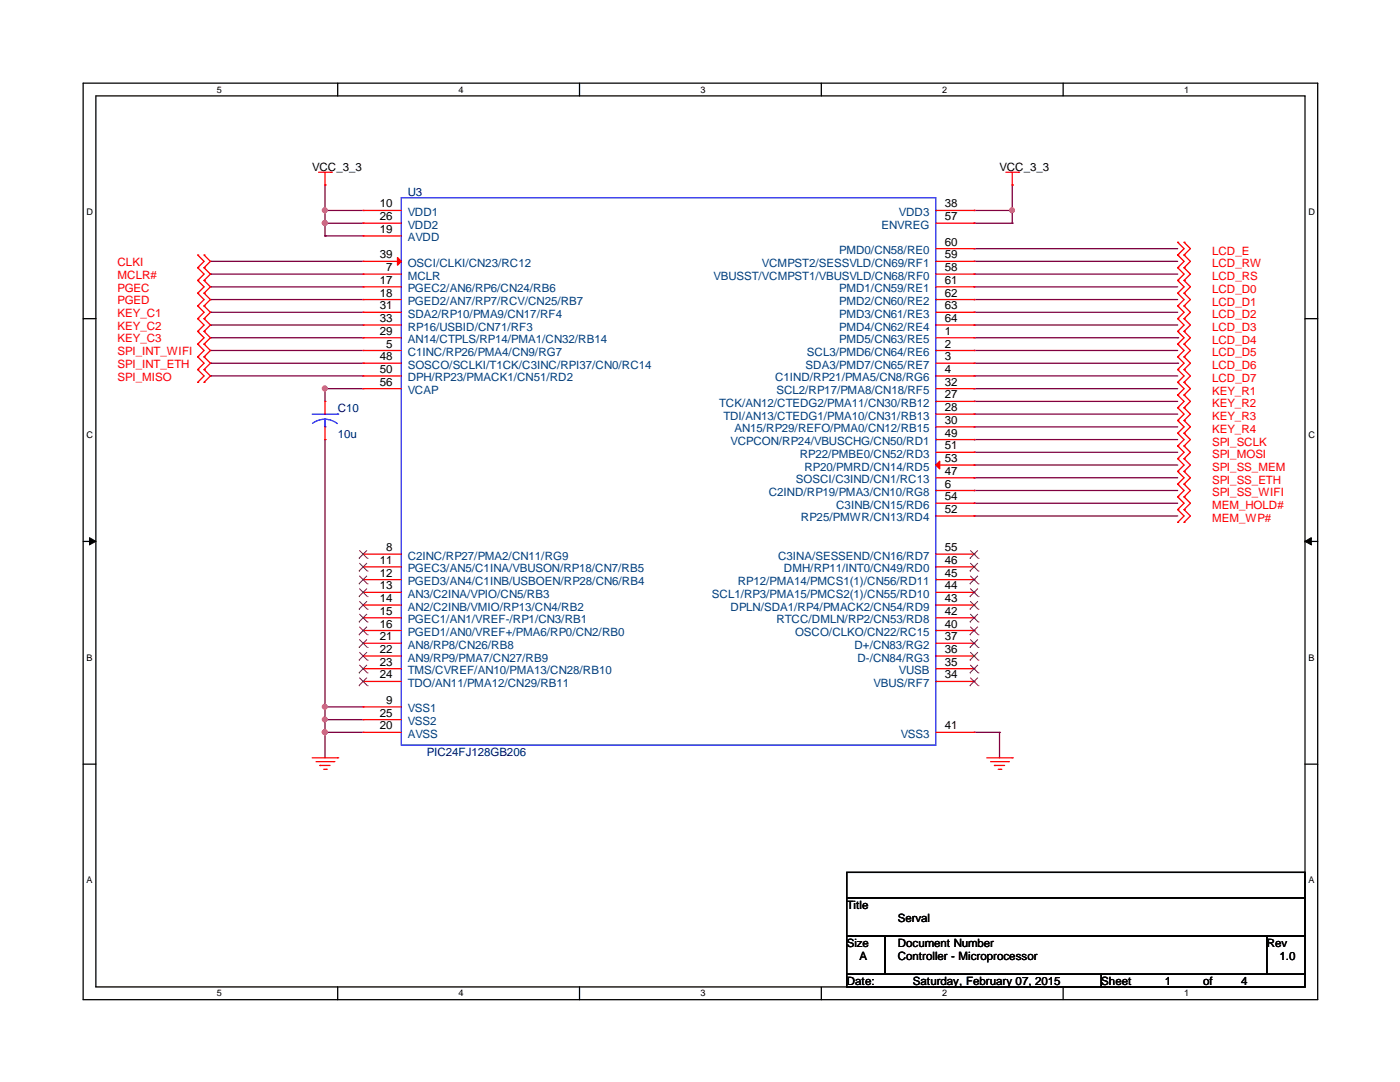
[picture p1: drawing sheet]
<svg xmlns="http://www.w3.org/2000/svg" width="279mm" height="216mm" viewBox="0 0 279 216" stroke-linecap="round" stroke-linejoin="round" font-family="sans-serif">
<path d="M16.6 16.6h246.4v182.9h-246.4zM19.1 19.1h241.3v177.8h-241.3z" fill="none" stroke="#000" stroke-width=".25"/>
<g fill="#fff">
<path d="M43.3 16.8h.9v2h-.9z"/>
<path d="M43.3 197.2h.9v1.9h-.9z"/>
</g>
<path d="M67.4 16.6v2.5M67.4 196.9v2.6" fill="none" stroke="#000" stroke-width=".25"/>
<g fill="#fff">
<path d="M91.5 16.8h1v2h-1z"/>
<path d="M91.5 197.2h1v1.9h-1z"/>
</g>
<path d="M115.7 16.6v2.5M115.7 196.9v2.6" fill="none" stroke="#000" stroke-width=".25"/>
<g fill="#fff">
<path d="M139.8 16.8h.9v2h-.9z"/>
<path d="M139.8 197.2h.9v1.9h-.9z"/>
</g>
<path d="M163.9 16.6v2.5M163.9 196.9v2.6" fill="none" stroke="#000" stroke-width=".25"/>
<g fill="#fff">
<path d="M188 16.8h1v2h-1z"/>
<path d="M188 197.2h1v1.9h-1z"/>
</g>
<path d="M212.2 16.6v2.5M212.2 196.9v2.6" fill="none" stroke="#000" stroke-width=".25"/>
<g fill="#fff">
<path d="M236.3 16.8h.9v2h-.9z"/>
<path d="M236.3 197.2h.9v1.9h-.9z"/>
<path d="M17.3 41.3h1.2v2h-1.2z"/>
<path d="M261.1 41.3h1.2v2h-1.2z"/>
<path d="M17.3 85.8h1.2v1.9h-1.2z"/>
<path d="M261.1 85.8h1.2v1.9h-1.2z"/>
</g>
<path d="M16.6 63.6h2.5M260.4 63.6h2.6" fill="none" stroke="#000" stroke-width=".25"/>
<g fill="#fff">
<path d="M17.3 130.2h1.1v2h-1.1z"/>
<path d="M261.1 130.2h1.1v2h-1.1z"/>
</g>
<path d="M16.6 108h2.5M260.4 108h2.6" fill="none" stroke="#000" stroke-width=".25"/>
<path d="M17.9 107.3l1.2 .7-1.2 .7zM260.4 108l1.3-.7v1.4z" fill="#000" stroke="#000" stroke-width=".2"/>
<g fill="#fff">
<path d="M17.3 174.7h1v1.9h-1z"/>
<path d="M261.1 174.7h1v1.9h-1z"/>
</g>
<path d="M16.6 152.5h2.5M260.4 152.5h2.6M169 174.1h91.4v5.1h-91.4zM169 179.2h91.4v7.6h-91.4zM169 186.8h7.6v7.6h-7.6zM169 194.4h50.8v2.5h-50.8zM176.6 186.8h76.2v7.6h-76.2zM219.8 194.4h40.6v2.5h-40.6zM252.8 186.8h7.6v7.6h-7.6z" fill="none" stroke="#000" stroke-width=".25"/>
<g fill="none" stroke="#800040" stroke-width=".25">
<path d="M64.9 36.9h.1M64.9 36.9v10.2M202 36.9h.1M202 36.9v7.6M42 59.8h.1M42 57.2h.1M42 54.7h.1M42 52.2h.1M42 59.8h30.5M42 57.2h30.5M42 54.7h30.5M42 52.2h30.5"/>
<path d="M64.9 47.1h.1M64.9 42h.1M64.9 44.5h.1M64.9 47.1h7.6M64.9 42h7.6M64.9 44.5h7.6M194.4 42h.1M194.4 59.8h.1M194.4 57.2h.1M194.4 54.7h.1M194.4 52.2h.1M194.4 49.6h.1"/>
<path d="M194.4 44.5h.1M194.4 59.8h40.6M194.4 57.2h40.6M194.4 54.7h40.6M194.4 52.2h40.6M194.4 42h7.6M194.4 44.5h7.6M194.4 49.6h40.6M202 44.5h.1M42 69.9h.1M42 75h.1M42 72.5h.1"/>
<path d="M42 67.4h.1M42 64.9h.1M42 62.3h.1M42 69.9h30.5M42 75h30.5M42 72.5h30.5M42 67.4h30.5M42 64.9h30.5M42 62.3h30.5M64.9 77.6h.1M64.9 77.6v2.5M64.9 77.6h7.6"/>
<path d="M194.4 77.6h.1M194.4 64.9h.1M194.4 62.3h.1M194.4 69.9h.1M194.4 75h.1M194.4 69.9h40.6M194.4 75h40.6M194.4 72.5h40.6M194.4 67.4h40.6M194.4 64.9h40.6M194.4 62.3h40.6M194.4 77.6h40.6"/>
<path d="M235 67.4h.1M235 72.5h.1M64.9 87.7h.1M64.9 87.7v63.5M194.4 92.8h.1M194.4 97.9h.1M194.4 95.3h.1M194.4 90.3h.1M194.4 87.7h.1M194.4 85.2h.1M194.4 82.6h.1M194.4 80.1h.1"/>
<path d="M194.4 92.8h40.6M194.4 97.9h40.6M194.4 95.3h40.6M194.4 90.3h40.6M194.4 87.7h40.6M194.4 85.2h40.6M194.4 82.6h40.6M194.4 80.1h40.6M194.4 103h.1M194.4 100.4h.1M194.4 103h40.6M194.4 100.4h40.6"/>
<path d="M64.9 146.1h.1M64.9 141.1h.1M64.9 143.6h.1M64.9 146.1h7.6M64.9 141.1h7.6M64.9 143.6h7.6M194.4 146.1h.1M194.4 146.1h5.1M199.5 146.1h.1M199.5 146.1v5.1"/>
</g>
<g fill="#f0f" stroke="#f0f" stroke-width=".25">
<circle cx="64.8" cy="44.5" r=".47"/>
<circle cx="64.8" cy="42" r=".47"/>
<circle cx="202" cy="42" r=".47"/>
<circle cx="64.8" cy="143.6" r=".47"/>
<circle cx="64.8" cy="141" r=".47"/>
<circle cx="64.8" cy="146.1" r=".47"/>
<circle cx="64.8" cy="77.5" r=".47"/>
</g>
<g fill="none" stroke="#f00" stroke-width=".25">
<path d="M63.6 34.4h2.5M64.9 36.9h.1M64.9 34.4v2.5M66.1 34.4h.1M200.7 34.4h2.6M202 36.9h.1M202 34.4v2.5M203.3 34.4h.1M39.5 56h.1M39.5 53.4h.1M39.5 58.5h.1M39.5 50.9h.1"/>
<path d="M39.5 53.4l1.2 1.3-1.2 1.3M39.5 56l1.2 1.2-1.2 1.3M39.5 58.5l1.2 1.3-1.2 1.2M39.5 50.9l1.2 1.3-1.2 1.2M40.7 53.4h.1M40.7 56h.1M40.7 58.5h.1M40.7 50.9h.1M40.7 53.4l1.3 1.3-1.3 1.3M40.7 56l1.3 1.2-1.3 1.3M40.7 58.5l1.3 1.3-1.3 1.2M40.7 50.9l1.3 1.3-1.3 1.2"/>
<path d="M72.5 54.7h.1M72.5 42h.1M72.5 57.2h.1M72.5 59.8h.1M72.5 47.1h.1M72.5 44.5h.1M72.5 52.2h.1M72.5 54.7h7.6M72.5 42h7.6M72.5 57.2h7.6M72.5 59.8h7.6M72.5 47.1h7.6"/>
<path d="M72.5 44.5h7.6M72.5 52.2h7.6M186.8 54.7h7.6M186.8 42h7.6M186.8 57.2h7.6M186.8 59.8h7.6M186.8 44.5h7.6M186.8 52.2h7.6M186.8 49.6h7.6M194.4 42h.1M194.4 44.5h.1M194.4 54.7h.1"/>
<path d="M194.4 52.2h.1M194.4 49.6h.1M194.4 57.2h.1M194.4 59.8h.1M235 48.3h.1M235 50.9h.1M235 53.4h.1M235 56h.1M235 58.5h.1M235 48.3l1.3 1.3-1.3 1.3M235 50.9l1.3 1.3-1.3 1.2M235 56l1.3 1.2-1.3 1.3"/>
<path d="M235 58.5l1.3 1.3-1.3 1.2M235 53.4l1.3 1.3-1.3 1.3M236.3 48.3h.1M236.3 50.9h.1M236.3 53.4h.1M236.3 56h.1M236.3 58.5h.1M236.3 48.3l1.3 1.3-1.3 1.3M236.3 50.9l1.3 1.3-1.3 1.2M236.3 56l1.3 1.2-1.3 1.3M236.3 58.5l1.3 1.3-1.3 1.2M236.3 53.4l1.3 1.3-1.3 1.3"/>
<path d="M39.5 71.2h.1M39.5 68.7h.1M39.5 61h.1M39.5 66.1h.1M39.5 63.6h.1M39.5 73.7h.1M39.5 76.3h.1M39.5 68.7l1.2 1.2-1.2 1.3M39.5 66.1l1.2 1.3-1.2 1.3M39.5 61l1.2 1.3-1.2 1.3M39.5 71.2l1.2 1.3-1.2 1.2M39.5 63.6l1.2 1.3-1.2 1.2"/>
<path d="M39.5 73.7l1.2 1.3-1.2 1.3M40.7 68.7h.1M40.7 71.2h.1M40.7 61h.1M40.7 66.1h.1M40.7 63.6h.1M40.7 73.7h.1M40.7 76.3h.1M40.7 68.7l1.3 1.2-1.3 1.3M40.7 66.1l1.3 1.3-1.3 1.3M40.7 61l1.3 1.3-1.3 1.3M40.7 71.2l1.3 1.3-1.3 1.2"/>
<path d="M40.7 63.6l1.3 1.3-1.3 1.2M40.7 73.7l1.3 1.3-1.3 1.3M72.5 69.9h.1M72.5 67.4h.1M72.5 62.3h.1M72.5 64.9h.1M72.5 72.5h.1M72.5 75h.1M72.5 77.6h.1M72.5 67.4h7.6M72.5 69.9h7.6M72.5 72.5h7.6"/>
<path d="M72.5 75h7.6M72.5 62.3h7.6M72.5 77.6h7.6M72.5 64.9h7.6M186.8 67.4h7.6M186.8 69.9h7.6M186.8 72.5h7.6M186.8 75h7.6M186.8 62.3h7.6M186.8 77.6h7.6M186.8 64.9h7.6M194.4 67.4h.1"/>
<path d="M194.4 69.9h.1M194.4 72.5h.1M194.4 75h.1M194.4 77.6h.1M194.4 62.3h.1M194.4 64.9h.1M235 61h.1M235 63.6h.1M235 66.1h.1M235 68.7h.1M235 71.2h.1M235 73.7h.1"/>
<path d="M235 76.3h.1M235 78.8h.1M235 61l1.3 1.3-1.3 1.3M235 63.6l1.3 1.3-1.3 1.2M235 66.1l1.3 1.3-1.3 1.3M235 68.7l1.3 1.2-1.3 1.3M235 71.2l1.3 1.3-1.3 1.2M235 73.7l1.3 1.3-1.3 1.3M235 76.3l1.3 1.3-1.3 1.2M235 78.8l1.3 1.3-1.3 1.3M236.3 61h.1M236.3 63.6h.1"/>
<path d="M236.3 66.1h.1M236.3 68.7h.1M236.3 71.2h.1M236.3 73.7h.1M236.3 76.3h.1M236.3 78.8h.1M236.3 61l1.3 1.3-1.3 1.3M236.3 63.6l1.3 1.3-1.3 1.2M236.3 66.1l1.3 1.3-1.3 1.3M236.3 68.7l1.3 1.2-1.3 1.3M236.3 71.2l1.3 1.3-1.3 1.2M236.3 73.7l1.3 1.3-1.3 1.3"/>
<path d="M236.3 76.3l1.3 1.3-1.3 1.2M236.3 78.8l1.3 1.3-1.3 1.3M64.9 80.1h.1M64.9 87.7h.1M64.9 80.1v2.5M64.9 85.2v2.5M186.8 97.9h7.6M186.8 80.1h7.6M186.8 82.6h7.6M186.8 85.2h7.6M186.8 95.3h7.6M186.8 87.7h7.6"/>
<path d="M186.8 90.3h7.6M186.8 92.8h7.6M194.4 97.9h.1M194.4 80.1h.1M194.4 82.6h.1M194.4 85.2h.1M194.4 95.3h.1M194.4 87.7h.1M194.4 90.3h.1M194.4 92.8h.1M235 81.4h.1M235 83.9h.1"/>
<path d="M235 86.4h.1M235 94.1h.1M235 96.6h.1M235 99.1h.1M235 91.5h.1M235 89h.1M235 81.4l1.3 1.2-1.3 1.3M235 83.9l1.3 1.3-1.3 1.2M235 94.1l1.3 1.2-1.3 1.3M235 96.6l1.3 1.3-1.3 1.2M235 91.5l1.3 1.3-1.3 1.3M235 99.1l1.3 1.3-1.3 1.3"/>
<path d="M235 86.4l1.3 1.3-1.3 1.3M235 89l1.3 1.3-1.3 1.2M236.3 81.4h.1M236.3 83.9h.1M236.3 86.4h.1M236.3 94.1h.1M236.3 96.6h.1M236.3 99.1h.1M236.3 91.5h.1M236.3 89h.1M236.3 81.4l1.3 1.2-1.3 1.3M236.3 83.9l1.3 1.3-1.3 1.2"/>
<path d="M236.3 94.1l1.3 1.2-1.3 1.3M236.3 96.6l1.3 1.3-1.3 1.2M236.3 91.5l1.3 1.3-1.3 1.3M236.3 99.1l1.3 1.3-1.3 1.3M236.3 86.4l1.3 1.3-1.3 1.3M236.3 89l1.3 1.3-1.3 1.2M72.5 110.6h.1M72.5 113.1h.1M72.5 115.7h.1M72.5 118.2h.1M72.5 110.6h7.6M72.5 113.1h7.6"/>
<path d="M72.5 115.7h7.6M72.5 118.2h7.6M186.8 110.6h7.6M186.8 113.1h7.6M186.8 115.7h7.6M186.8 118.2h7.6M186.8 103h7.6M186.8 100.4h7.6M194.4 118.2h.1M194.4 115.7h.1M194.4 113.1h.1M194.4 103h.1"/>
<path d="M194.4 100.4h.1M194.4 110.6h.1M235 101.7h.1M235 104.2h.1M235 101.7l1.3 1.3-1.3 1.2M236.3 101.7h.1M236.3 104.2h.1M236.3 101.7l1.3 1.3-1.3 1.2M72.5 120.7h.1M72.5 123.3h.1M72.5 125.8h.1M72.5 128.4h.1"/>
<path d="M72.5 130.9h.1M72.5 133.4h.1M72.5 136h.1M72.5 120.7h7.6M72.5 123.3h7.6M72.5 125.8h7.6M72.5 128.4h7.6M72.5 130.9h7.6M72.5 133.4h7.6M72.5 136h7.6M186.8 120.7h7.6M186.8 123.3h7.6"/>
<path d="M186.8 125.8h7.6M186.8 128.4h7.6M186.8 130.9h7.6M186.8 133.4h7.6M186.8 136h7.6M194.4 136h.1M194.4 133.4h.1M194.4 130.9h.1M194.4 128.4h.1M194.4 125.8h.1M194.4 123.3h.1M194.4 120.7h.1"/>
<path d="M62.3 151.2h5.1M63.1 152h3.5M63.8 152.7h.1M63.8 152.7h2.1M64.6 153.5h.5M65.1 153.5h.1M66.6 152h.1M67.4 151.2h.1M72.5 141.1h.1M72.5 146.1h.1M72.5 143.6h.1M72.5 141.1h7.6"/>
<path d="M72.5 146.1h7.6M72.5 143.6h7.6M186.8 146.1h7.6M194.4 146.1h.1M196.9 151.2h5.1M197.7 152h3.6M198.5 152.7h.1M198.5 152.7h2M199.2 153.5h.5M199.7 153.5h.1M201.3 152h.1M202 151.2h.1"/>
</g>
<path d="M80.1 39.5h106.7v109.2h-106.7zM62.3 82.6h5.1M64.9 85.2h.1M64.9 83.7l1 .1 1.4 .7M64.9 83.7l-1.1 .1-1.4 .7M64.9 83.7v1.5M67.4 82.6h.1" fill="none" stroke="#00f" stroke-width=".25"/>
<g fill="none" stroke="#804000" stroke-width=".2">
<path d="M71.6 111.4h.1M71.6 114h.1M71.6 116.5h.1M71.6 119h.1M71.7 109.8l1.6 1.6M71.7 112.4l1.6 1.6M71.7 114.9l1.6 1.6M71.7 117.4l1.6 1.6M71.7 120l1.6 1.6M73.2 109.8l-1.6 1.6M73.2 112.4l-1.6 1.6M73.2 114.9l-1.6 1.6"/>
<path d="M73.2 117.4l-1.6 1.6M73.2 120l-1.6 1.6M73.3 111.4h.1M73.3 114h.1M73.3 116.5h.1M73.3 119h.1M193.5 119h.1M193.5 116.5h.1M193.5 114h.1M193.5 111.4h.1M193.6 120l1.6 1.6M193.6 117.4l1.6 1.6"/>
<path d="M193.6 114.9l1.6 1.6M193.6 112.4l1.6 1.6M193.6 109.8l1.6 1.6M195.2 120l-1.7 1.6M195.2 117.4l-1.7 1.6M195.2 114.9l-1.7 1.6M195.2 112.4l-1.7 1.6M195.2 109.8l-1.7 1.6M195.2 119h.1M195.2 116.5h.1M195.2 114h.1M195.2 111.4h.1"/>
<path d="M71.6 121.6h.1M71.6 124.1h.1M71.6 126.7h.1M71.6 129.2h.1M71.6 131.7h.1M71.6 134.3h.1M71.6 136.8h.1M71.7 122.5l1.6 1.6M71.7 125.1l1.6 1.6M71.7 127.6l1.6 1.6M71.7 130.1l1.6 1.6M71.7 132.7l1.6 1.6"/>
<path d="M71.7 135.2l1.6 1.6M73.2 122.5l-1.6 1.6M73.2 125.1l-1.6 1.6M73.2 127.6l-1.6 1.6M73.2 130.1l-1.6 1.6M73.2 132.7l-1.6 1.6M73.2 135.2l-1.6 1.6M73.3 121.6h.1M73.3 124.1h.1M73.3 126.7h.1M73.3 129.2h.1M73.3 131.7h.1"/>
<path d="M73.3 134.3h.1M73.3 136.8h.1M193.5 136.8h.1M193.5 134.3h.1M193.5 131.7h.1M193.5 129.2h.1M193.5 126.7h.1M193.5 124.1h.1M193.5 121.6h.1M193.6 135.2l1.6 1.6M193.6 132.7l1.6 1.6M193.6 130.1l1.6 1.6"/>
<path d="M193.6 127.6l1.6 1.6M193.6 125.1l1.6 1.6M193.6 122.5l1.6 1.6M195.2 135.2l-1.7 1.6M195.2 132.7l-1.7 1.6M195.2 130.1l-1.7 1.6M195.2 127.6l-1.7 1.6M195.2 125.1l-1.7 1.6M195.2 122.5l-1.7 1.6M195.2 136.8h.1M195.2 134.3h.1M195.2 131.7h.1"/>
<path d="M195.2 129.2h.1M195.2 126.7h.1M195.2 124.1h.1M195.2 121.6h.1"/>
</g>
<g fill="#f00" stroke="#f00" stroke-width=".25">
<path d="M79.3 51.4l.8 .8-.8 .7z"/>
<path d="M187.5 92v1.6l-.7-.8z"/>
</g>
<g font-size="2.3">
<text x="62.3" y="34">VCC_3_3</text>
<text x="199.5" y="34">VCC_3_3</text>
<text x="75.8" y="41.4">10</text>
<text x="188.6" y="41.4">38</text>
<text x="75.8" y="46.5">19</text>
<text x="75.8" y="43.9">26</text>
<text x="188.6" y="43.9">57</text>
<text x="75.8" y="51.6">39</text>
<text x="188.6" y="51.6">59</text>
<text x="188.6" y="49">60</text>
<text x="75.8" y="56.6">17</text>
<text x="75.8" y="59.2">18</text>
<text x="77" y="54.1">7</text>
<text x="188.6" y="54.1">58</text>
<text x="188.6" y="56.6">61</text>
<text x="188.6" y="59.2">62</text>
<text x="75.8" y="61.7">31</text>
<text x="75.8" y="64.3">33</text>
<text x="188.6" y="61.7">63</text>
<text x="188.6" y="64.3">64</text>
<text x="75.8" y="66.8">29</text>
<text x="75.8" y="71.9">48</text>
<text x="77" y="69.3">5</text>
<text x="188.6" y="66.8">1</text>
<text x="188.6" y="69.3">2</text>
<text x="188.6" y="71.9">3</text>
<text x="75.8" y="74.4">50</text>
<text x="75.8" y="77">56</text>
<text x="188.6" y="74.4">4</text>
<text x="188.6" y="77">32</text>
<text x="188.6" y="79.5">27</text>
<text x="188.6" y="82">28</text>
<text x="188.6" y="84.6">30</text>
<text x="188.6" y="87.1">49</text>
<text x="188.6" y="89.7">51</text>
<text x="188.6" y="94.7">47</text>
<text x="188.6" y="92.2">53</text>
<text x="188.6" y="97.3">6</text>
<text x="188.6" y="99.8">54</text>
<text x="188.6" y="102.4">52</text>
<text x="75.8" y="112.5">11</text>
<text x="77" y="110">8</text>
<text x="188.6" y="112.5">46</text>
<text x="188.6" y="110">55</text>
<text x="75.8" y="115.1">12</text>
<text x="75.8" y="117.6">13</text>
<text x="188.6" y="117.6">44</text>
<text x="188.6" y="115.1">45</text>
<text x="75.8" y="120.1">14</text>
<text x="75.8" y="122.7">15</text>
<text x="75.8" y="125.2">16</text>
<text x="188.6" y="125.2">40</text>
<text x="188.6" y="122.7">42</text>
<text x="188.6" y="120.1">43</text>
<text x="75.8" y="127.8">21</text>
<text x="75.8" y="130.3">22</text>
<text x="188.6" y="130.3">36</text>
<text x="188.6" y="127.8">37</text>
<text x="75.8" y="132.8">23</text>
<text x="75.8" y="135.4">24</text>
<text x="188.6" y="135.4">34</text>
<text x="188.6" y="132.8">35</text>
<text x="75.8" y="143">25</text>
<text x="77" y="140.5">9</text>
<text x="75.8" y="145.5">20</text>
<text x="188.6" y="145.5">41</text>
<text x="169" y="181.4">Title</text>
<text x="179.2" y="183.9">Serval</text>
<text x="169" y="189">Size</text>
<text x="171.5" y="191.5">A</text>
<text x="179.2" y="189">Document Number</text>
<text x="179.2" y="191.5">Controller - Microprocessor</text>
<text x="252.8" y="189">Rev</text>
<text x="255.4" y="191.5">1.0</text>
<text x="169" y="196.6">Date:</text>
<text x="182.2" y="196.6">Saturday, February 07, 2015</text>
<text x="219.8" y="196.6">Sheet</text>
<text x="232.5" y="196.6">1</text>
<text x="240.1" y="196.6">of</text>
<text x="247.7" y="196.6">4</text>
</g>
<g font-size="2.3" fill="#000080">
<text x="81.4" y="39.1">U3</text>
<text x="67.4" y="82.3">C10</text>
<text x="67.4" y="87.4">10u</text>
<text x="85.2" y="150.9">PIC24FJ128GB206</text>
</g>
<g font-size="2.3" fill="#004080">
<text x="81.4" y="43.1">VDD1</text>
<text x="81.4" y="45.6">VDD2</text>
<text x="175.9" y="45.6">ENVREG</text>
<text x="179.4" y="43.1">VDD3</text>
<text x="81.4" y="48.2">AVDD</text>
<text x="81.4" y="53.3">OSCI/CLKI/CN23/RC12</text>
<text x="152.1" y="53.3">VCMPST2/SESSVLD/CN69/RF1</text>
<text x="167.5" y="50.7">PMD0/CN58/RE0</text>
<text x="81.4" y="55.8">MCLR</text>
<text x="81.4" y="58.3">PGEC2/AN6/RP6/CN24/RB6</text>
<text x="142.4" y="55.8">VBUSST/VCMPST1/VBUSVLD/CN68/RF0</text>
<text x="167.5" y="58.3">PMD1/CN59/RE1</text>
<text x="81.4" y="60.9">PGED2/AN7/RP7/RCV/CN25/RB7</text>
<text x="81.4" y="63.4">SDA2/RP10/PMA9/CN17/RF4</text>
<text x="81.4" y="66">RP16/USBID/CN71/RF3</text>
<text x="167.5" y="60.9">PMD2/CN60/RE2</text>
<text x="167.5" y="63.4">PMD3/CN61/RE3</text>
<text x="167.5" y="66">PMD4/CN62/RE4</text>
<text x="81.4" y="71">C1INC/RP26/PMA4/CN9/RG7</text>
<text x="81.4" y="68.5">AN14/CTPLS/RP14/PMA1/CN32/RB14</text>
<text x="161" y="71">SCL3/PMD6/CN64/RE6</text>
<text x="167.5" y="68.5">PMD5/CN63/RE5</text>
<text x="81.4" y="73.6">SOSCO/SCLKI/T1CK/C3INC/RPI37/CN0/RC14</text>
<text x="81.4" y="76.1">DPH/RP23/PMACK1/CN51/RD2</text>
<text x="154.7" y="76.1">C1IND/RP21/PMA5/CN8/RG6</text>
<text x="160.8" y="73.6">SDA3/PMD7/CN65/RE7</text>
<text x="81.4" y="78.7">VCAP</text>
<text x="143.5" y="81.2">TCK/AN12/CTEDG2/PMA11/CN30/RB12</text>
<text x="144.4" y="83.7">TDI/AN13/CTEDG1/PMA10/CN31/RB13</text>
<text x="154.9" y="78.7">SCL2/RP17/PMA8/CN18/RF5</text>
<text x="145.8" y="88.8">VCPCON/RP24/VBUSCHG/CN50/RD1</text>
<text x="146.6" y="86.3">AN15/RP29/REFO/PMA0/CN12/RB15</text>
<text x="159.6" y="91.4">RP22/PMBE0/CN52/RD3</text>
<text x="160.5" y="93.9">RP20/PMRD/CN14/RD5</text>
<text x="153.4" y="99">C2IND/RP19/PMA3/CN10/RG8</text>
<text x="158.8" y="96.4">SOSCI/C3IND/CN1/RC13</text>
<text x="166.9" y="101.5">C3INB/CN15/RD6</text>
<text x="159.9" y="104.1">RP25/PMWR/CN13/RD4</text>
<text x="81.4" y="111.7">C2INC/RP27/PMA2/CN11/RG9</text>
<text x="155.3" y="111.7">C3INA/SESSEND/CN16/RD7</text>
<text x="81.4" y="114.2">PGEC3/AN5/C1INA/VBUSON/RP18/CN7/RB5</text>
<text x="81.4" y="116.8">PGED3/AN4/C1INB/USBOEN/RP28/CN6/RB4</text>
<text x="81.4" y="119.3">AN3/C2INA/VPIO/CN5/RB3</text>
<text x="142.1" y="119.3">SCL1/RP3/PMA15/PMCS2(1)/CN55/RD10</text>
<text x="147.2" y="116.8">RP12/PMA14/PMCS1(1)/CN56/RD11</text>
<text x="156.5" y="114.2">DMH/RP11/INT0/CN49/RD0</text>
<text x="81.4" y="121.8">AN2/C2INB/VMIO/RP13/CN4/RB2</text>
<text x="81.4" y="124.4">PGEC1/AN1/VREF-/RP1/CN3/RB1</text>
<text x="145.8" y="121.8">DPLN/SDA1/RP4/PMACK2/CN54/RD9</text>
<text x="154.9" y="124.4">RTCC/DMLN/RP2/CN53/RD8</text>
<text x="81.4" y="126.9">PGED1/AN0/VREF+/PMA6/RP0/CN2/RB0</text>
<text x="81.4" y="129.5">AN8/RP8/CN26/RB8</text>
<text x="81.4" y="132">AN9/RP9/PMA7/CN27/RB9</text>
<text x="158.7" y="126.9">OSCO/CLKO/CN22/RC15</text>
<text x="170.5" y="129.5">D+/CN83/RG2</text>
<text x="171.1" y="132">D-/CN84/RG3</text>
<text x="81.4" y="134.5">TMS/CVREF/AN10/PMA13/CN28/RB10</text>
<text x="81.4" y="137.1">TDO/AN11/PMA12/CN29/RB11</text>
<text x="174.3" y="137.1">VBUS/RF7</text>
<text x="179.4" y="134.5">VUSB</text>
<text x="81.4" y="142.2">VSS1</text>
<text x="81.4" y="147.2">AVSS</text>
<text x="81.4" y="144.7">VSS2</text>
<text x="179.7" y="147.2">VSS3</text>
</g>
<g font-size="2.3" fill="#f00">
<text x="23.5" y="53.1">CLKI</text>
<text x="241.9" y="50.8">LCD_E</text>
<text x="241.9" y="53.3">LCD_RW</text>
<text x="23.5" y="55.6">MCLR#</text>
<text x="23.5" y="58.2">PGEC</text>
<text x="241.9" y="58.4">LCD_D0</text>
<text x="241.9" y="55.9">LCD_RS</text>
<text x="23.5" y="60.7">PGED</text>
<text x="23.5" y="63.2">KEY_C1</text>
<text x="23.5" y="65.8">KEY_C2</text>
<text x="241.9" y="61">LCD_D1</text>
<text x="241.9" y="63.5">LCD_D2</text>
<text x="23.5" y="70.9">SPI_INT_WIFI</text>
<text x="23.5" y="68.3">KEY_C3</text>
<text x="241.9" y="66">LCD_D3</text>
<text x="241.9" y="68.6">LCD_D4</text>
<text x="241.9" y="71.1">LCD_D5</text>
<text x="23.5" y="73.4">SPI_INT_ETH</text>
<text x="23.5" y="75.9">SPI_MISO</text>
<text x="241.9" y="73.7">LCD_D6</text>
<text x="241.9" y="76.2">LCD_D7</text>
<text x="241.9" y="78.7">KEY_R1</text>
<text x="241.9" y="81.3">KEY_R2</text>
<text x="241.9" y="83.8">KEY_R3</text>
<text x="241.9" y="86.4">KEY_R4</text>
<text x="241.9" y="88.9">SPI_SCLK</text>
<text x="241.9" y="94">SPI_SS_MEM</text>
<text x="241.9" y="91.4">SPI_MOSI</text>
<text x="241.9" y="96.5">SPI_SS_ETH</text>
<text x="241.9" y="99.1">SPI_SS_WIFI</text>
<text x="241.9" y="101.6">MEM_HOLD#</text>
<text x="241.9" y="104.1">MEM_WP#</text>
</g>
<g font-size="1.8">
<text x="43.3" y="18.5">5</text>
<text x="91.5" y="18.5">4</text>
<text x="139.8" y="18.5">3</text>
<text x="188" y="18.5">2</text>
<text x="236.3" y="18.5">1</text>
<text x="17.3" y="42.9">D</text>
<text x="261.1" y="42.9">D</text>
<text x="17.3" y="87.4">C</text>
<text x="261.1" y="87.4">C</text>
<text x="17.3" y="131.8">B</text>
<text x="261.1" y="131.8">B</text>
<text x="17.3" y="176.3">A</text>
<text x="261.1" y="176.3">A</text>
<text x="43.3" y="198.8">5</text>
<text x="91.5" y="198.8">4</text>
<text x="139.8" y="198.8">3</text>
<text x="188" y="198.8">2</text>
<text x="236.3" y="198.8">1</text>
</g>
</svg>
